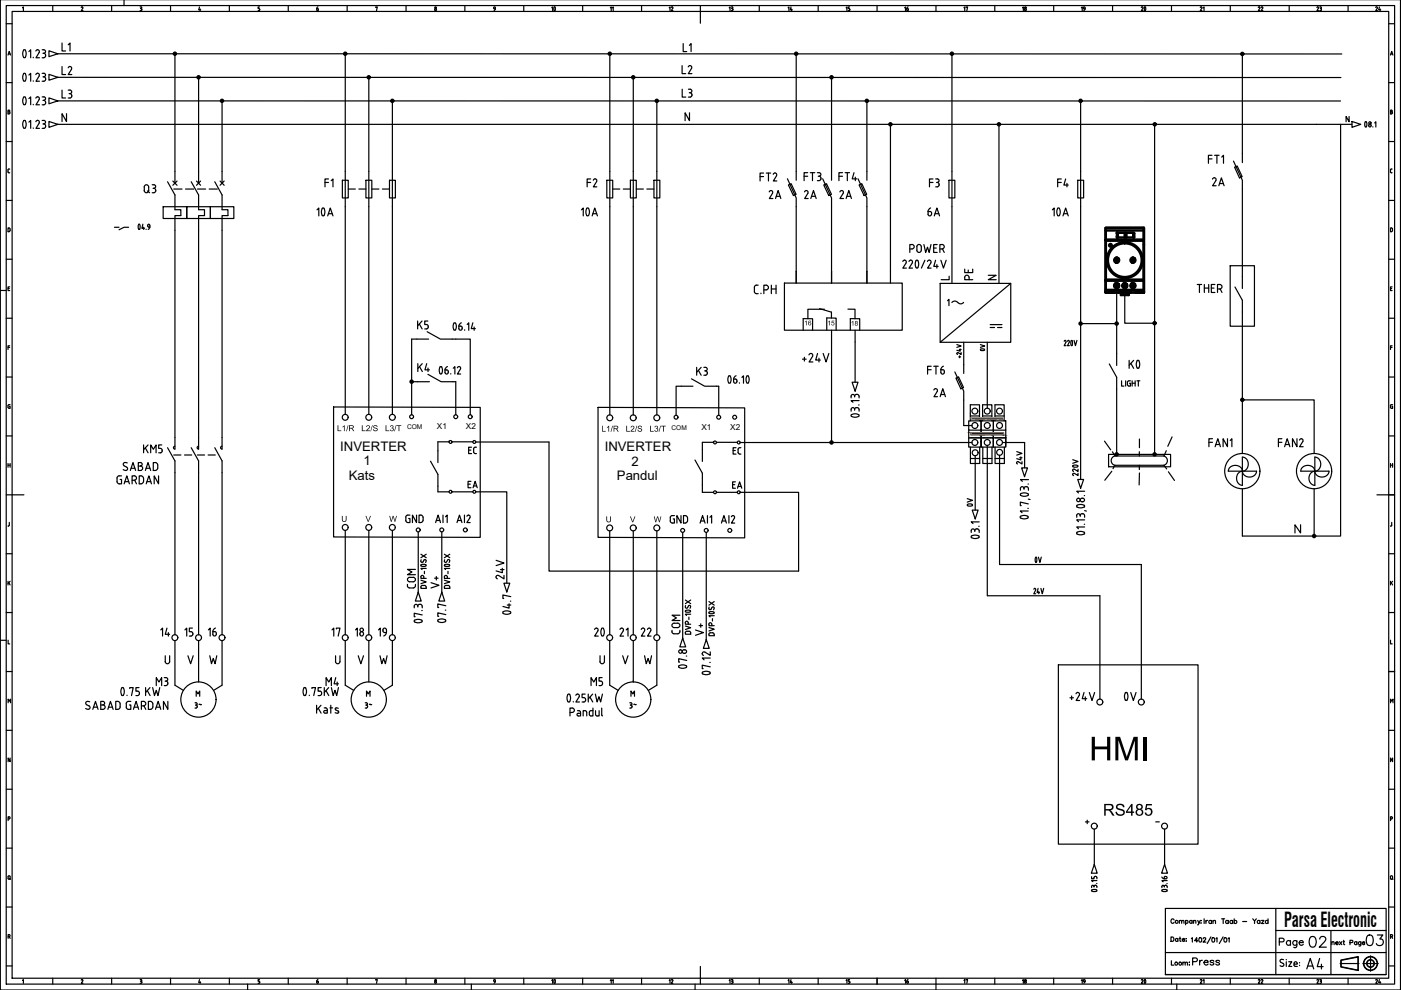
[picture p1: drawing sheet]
<svg xmlns="http://www.w3.org/2000/svg" width="297mm" height="210mm" viewBox="0 0 297 210" stroke-linecap="round" stroke-linejoin="round" font-family="sans-serif">
<!-- layer: 035 -->
<g fill="none" stroke="#000" stroke-width=".25">
<path d="M26.3 -.1v1.3M296.9 -.1v210h-296.8v-210M1.3 5h1.3M1.3 17.5h1.3M1.7 11.7l.3-.8 .2 .8M1.8 11.4h.3M2.6 2.4h291.8v205h-291.8zM4.8 1.6l.2-.1v.8M11.2 1.2v1.2M17.2 1.6l.2-.1 .2 .1-.4 .7h.4M23.7 1.2v1.2M29.7 1.5h.2"/>
<path d="M29.8 1.8h.1M29.9 1.5l.2 .1-.2 .2M29.9 1.8l.2 .3-.4 .2M36.2 1.2v1.2M42.3 1.5l-.2 .6h.5M42.4 1.9v.4M48.6 1.2v1.2M54.7 2.3h.2M54.9 1.8l.2 .2-.2 .3M55 1.5h-.3v.3h.2M61.1 1.2v1.2M73.6 1.2v1.2"/>
<path d="M79.6 1.6l.4-.1-.2 .8M86.1 1.2v1.2M98.6 1.2v1.2M111 1.2v1.2M123.5 1.2v1.2M136 1.2v1.2M148.5 1.2v1.2M161 1.2v1.2M173.5 1.2v1.2M186 1.2v1.2M198.4 1.2v1.2M210.9 1.2v1.2"/>
<path d="M223.4 1.2v1.2M235.9 1.2v1.2M248.4 1.2v1.2M260.8 1.2v1.2M273.3 1.2v1.2M285.8 1.2v1.2M294.4 5h1.3M294.4 17.5h1.3M294.8 11.7l.3-.8 .2 .8M294.9 11.4h.4M1.3 30h1.3M1.7 36.4l.2 .2"/>
<path d="M1.9 35.8l-.2 .2v.4M1.9 36.6h.2M1.9 35.8h.2M294.4 30h1.3M294.8 36.4l.2 .2M295 35.8l-.2 .2v.4M295 36.6h.2M295 35.8h.2M295 23.7l.2 .2-.2 .2h-.2v-.7h.3v.3h-.3M1.3 42.5h1.3M1.3 55h1.3M1.9 48.3l.2 .3v.4l-.2 .1"/>
<path d="M1.9 48.3h-.2v.8h.2M294.4 42.5h1.3M294.4 55h1.3M295 48.3l.2 .3v.4l-.2 .1M295 48.3h-.2v.8h.2M.1 61.6h1.2M1.3 67.5h1.3M1.3 79.9h1.3M1.7 61.2h.3M1.7 73.7h.4M2.1 60.8h-.4v.8h.4M2.1 73.3h-.4v.8"/>
<path d="M294.4 67.5h1.3M294.4 79.9h1.3M294.8 61.2h.3M294.8 73.7h.4M295.2 60.8h-.4v.8h.4M295.2 73.3h-.4v.8M1.3 92.4h1.3M294.4 92.4h1.3M294.8 98.3v.8M294.8 98.6h.5M295 85.8h-.1l-.1 .5 .2 .3M295 85.8h.3"/>
<path d="M295.1 86.1h.2v.5h-.3M295.3 98.3v.8M1.3 104.9h1.3M1.3 117.4h1.3M1.7 111.5h.1M2 110.8v.6l-.2 .1M294.4 104.9h1.3M294.4 117.4h1.3M294.8 111.5h.1M295.1 110.8v.6l-.2 .1M.1 135.8h1.2M1.3 129.9h1.3"/>
<path d="M1.7 135.7v.8h.4M294.4 129.9h1.3M294.8 135.7v.8h.4M294.8 123.2v.8M295 123.5l.3 .5M295.3 123.2l-.5 .5M1.3 142.4h1.3M1.3 154.8h1.3M294.4 142.4h1.3M294.4 154.8h1.3M1.3 167.3h1.3M1.3 179.8h1.3"/>
<path d="M1.7 173.6h.4v-.4h-.4v.8M294.4 167.3h1.3M294.4 179.8h1.3M294.8 173.6h.4v-.4h-.4v.8M295.3 160.7v.8l-.5-.8v.8M1.3 192.3h1.3M294.4 192.3h1.3M1.3 204.8h1.3M4.8 207.9l.2-.2v.8M11.2 207.4v1.3M17.2 207.8l.2-.1 .2 .2-.4 .6h.4M23.7 207.4v1.3"/>
<path d="M29.7 207.7h.2M29.8 208h.1M29.9 207.7l.2 .2-.2 .1M29.9 208l.2 .3-.4 .2M36.2 207.4v1.3M42.3 207.7l-.2 .6h.5M42.4 208.1v.4M48.6 207.4v1.3M52.5 208.7v1.2M54.7 208.5h.2M54.9 208l.2 .2-.2 .3M55 207.7h-.3v.3h.2"/>
<path d="M61.1 207.4v1.3M73.6 207.4v1.3M79.6 207.8l.4-.1-.2 .8M86.1 207.4v1.3M98.6 207.4v1.3M99.9 208.7v1.2M111 207.4v1.3M123.5 207.4v1.3M136 207.4v1.3M147.4 208.7v1.2M148.5 207.4v1.3M161 207.4v1.3"/>
<path d="M173.5 207.4v1.3M186 207.4v1.3M198.4 207.4v2.5M210.9 207.4v1.3M223.4 207.4v1.3M235.9 207.4v1.3M248.4 207.4v1.3M249.5 208.7v1.2M260.8 207.4v1.3M273.3 207.4v1.3M285.8 207.4v1.3M294.4 204.8h1.3"/>
<circle cx="92.3" cy="2" r=".2"/>
<circle cx="92.3" cy="1.6" r=".18"/>
<circle cx="92.3" cy="208.3" r=".21"/>
<circle cx="92.3" cy="207.9" r=".18"/>
</g>
<!-- layer: 07 -->
<path d="M1.3 1.2h294.4v207.5h-294.4zM148.5 2.4v2.5M2.6 104.9h2.5M291.9 104.9h2.5M148.5 204.9v2.5" fill="none" stroke="#000" stroke-width=".25"/>
<g fill="none" stroke="#000" stroke-width=".25">
<path d="M12.3 16.4h272M12.3 11.4h60.9M37.1 11.4v24.9M42.1 16.4v19.9M73.2 11.4h211.3M73.2 11.4v24.9M78.2 16.4v19.9M129.3 11.4v24.9M134.3 16.4v19.9M168.8 11.4v24.9M176.3 16.4v19.9M201.8 11.4v24.9"/>
<path d="M263.4 11.4v21.2M12.3 21.4h271.9M12.3 26.4h274.3M47.1 21.4v14.9M83.2 21.4v14.9M139.3 21.4v14.9M183.8 21.4v14.9M188.8 26.4v31.1M211.8 26.4v33.7M229.1 21.4v14.9M244.8 26.7v69.6M284.2 26.4v87.3h-5.6"/>
<path d="M37.1 48.8v43.9M42.1 48.8v43.9M47.1 48.8v43.9M73.2 43.8v44.1M78.2 43.8v44.1M83.2 43.8v44.1M129.3 43.8v44.2M134.3 43.8v44.2M139.3 43.8v44.2M168.8 43.8v13.7M176.3 43.8v13.7M183.8 43.8v13.7"/>
<path d="M201.8 43.8v16.3M229.1 43.8v57.9M263.4 40.1v18.6M87.3 71.9v9M95.9 71.9h3.8v16M181.3 72.5v8.5M204.3 72.6v4.7M209.3 72.6v13.9M229.1 68.6h7.7M236.8 61.1v13.9M238.5 61.1v7.4h6.3M263.4 66.2v18.6"/>
<path d="M88.5 80.9h-1.2v7M95.2 93.7h.1M95.2 93.7h-2.4v1.9M95.8 93.7h4.5M96 80.9h.6v7M100.9 93.7h15.5v27.4h52.9v-16.7h-12.3M144.4 81.9h-1.1v6.1M151.3 93.8h.1M151.3 93.8h-2.4v1.5M151.9 93.8h4.4M152.4 81.9v6.1M157 93.8h49.1"/>
<path d="M204.3 84.8v5.4h1.8M206.8 96.6v11.6M209.3 94.4v31.9M211.9 96.5v23.2h30.1v28.5M212.5 93.8h4.7v5.4M234.2 93.5l1.3 1.9M235 96.3h13.2v2.7h-13.2zM235.7 99.9l-1.5 1.9M235.8 97.1l.5-.4h10.5a1.03 1.03 0 0 1 .7 1 1.03 1.03 0 0 1-.7 1h-10.5a1.03 1.03 0 0 1-.5-1.6zM236.8 82.5v13.8M241.6 93.1v1.8M248.5 92.6l-.9 2"/>
<path d="M263.4 96.2v-11.4h15.2v11.4M37.1 100.2v34.4M42.1 100.2v34.4M47.1 100.2v34.4M73.2 112.5v22.1M78.2 112.5v22.1M83.2 112.5v22.1M88.7 112.8v12.8M92.8 103.1v1.2h2.4M93.7 112.8v12.8M95.8 104.3h4.5M100.9 104.3h6.5v19.3"/>
<path d="M129.3 112.6v22M134.3 112.6v22M139.3 112.6v22M144.7 112.9v22.4M148.9 102.8v1.6h2.4M149.7 112.9v22.7M151.9 104.4h4.4M241.6 100.3l-.1 2.5M247.7 100l1.3 1.9M263.4 103.6v10.1h15.2v-10.1M275.7 111.3v1.7l-1.1-1.7v1.7M37.1 135.8v9.5l1.8 1.1"/>
<path d="M42.1 135.8v8.8M47.1 135.8v9.5l-1.8 1.1M73.2 135.8v9.5l1.8 1.1M78.2 135.8v8.8M83.2 135.8v9.5l-1.8 1.1M129.3 135.8v9.5l1.8 1.1M134.3 135.8v8.8M139.3 135.8v9.5l-1.8 1.1M209.4 126.3h23.8v21.9M134.3 144.6h.1M232 175.8v7.5M246.9 175.8v7.5"/>
</g>
<!-- layer: 0 -->
<g fill="none" stroke="#000" stroke-width=".25">
<path d="M260.8 56.3h5.2v12.9h-5.2zM176.3 72.5v21.3M70.7 86.3l31.1 .1v27.5l-31.1-.1zM126.8 86.4l31.1 .1v27.5l-31.1-.1zM205.4 89.2h2.6v2h-2.6zM205.4 92.8h2.6v2h-2.6zM205.4 91.2v1.6M205.7 92.8h2.3v1.8M205.7 89.2v-3.4h2v3.4M205.7 88.2h2M205.7 94.8v3.5h2v-3.5M205.7 97.2h2"/>
<path d="M208 92.8h.1M208 89.2h2.6v2h-2.6zM208 92.8h2.6v2h-2.6zM208 91.2v1.6M208.3 92.8h2.3v1.8M208.3 89.2v-3.4h2v3.4M208.3 88.2h2M208.4 94.8v3.5h1.9v-3.5M208.4 97.2h1.9M210.6 92.8h.1M210.6 89.2h2.6v2h-2.6zM210.6 92.8h2.6v2h-2.6z"/>
<path d="M210.6 91.2v1.6M211 92.8h2.2v1.8M211 89.2v-3.4h1.9v3.4M211 88.2h1.9M211 94.8v3.5h1.9v-3.5M211 97.2h1.9M213.2 92.8h.1M213.2 91.2v1.6M235.8 95.8l.6 .9M236.4 98.7l-.4 .7M241.6 95.8v.9M241.6 98.7v.9"/>
<path d="M246.8 98.7l.6 .7M247.3 95.6l-.5 1.1M260.6 99.2l-.2 .7h6a1.56 1.56 0 0 1-1.7 1.2 1.56 1.56 0 0 1-1.4-1.6 1.67 1.67 0 0 0-2.7-.3zM263.4 96.9a1.56 1.56 0 0 1 1.2 1.8 1.56 1.56 0 0 1-1.6 1.3 1.57 1.57 0 0 0-.8 1.6 1.57 1.57 0 0 0 1.2 1.3zM276.2 99.1l-.3 .4-.1 .4h6a1.57 1.57 0 0 1-1.8 1.2 1.57 1.57 0 0 1-1.3-1.6 1.64 1.64 0 0 0-2.5-.4zM278.8 96.9a1.56 1.56 0 0 1 1.2 1.8 1.56 1.56 0 0 1-1.7 1.3 1.56 1.56 0 0 0-.8 1.6 1.56 1.56 0 0 0 1.3 1.3zM224.4 141h29.6v38h-29.6zM247.1 192.6h46.8v14h-46.8zM248.3 198.7a.51 .51 0 0 1 .6 .2 .51 .51 0 0 1-.2 .7h-.4zM248.9 195.1a.34 .34 0 0 0-.4-.3 .34 .34 0 0 0-.2 .4v.2a.34 .34 0 0 0 .2 .4 .34 .34 0 0 0 .4-.2M249.7 199.1a.3 .3 0 0 0-.4 0 .3 .3 0 0 0 0 .4 .3 .3 0 0 0 .4 0M249.7 199v.6"/>
<path d="M250 195.3l.5-.1v.6M250 195.1v.7M250 199h.3M250.2 198.7v.7l.2 .2M250.5 195.3l.5-.1v.6M250.7 199.3l.5-.1a.29 .29 0 0 0-.4-.1 .29 .29 0 0 0 0 .4 .29 .29 0 0 0 .4 0M251.4 195.3a.3 .3 0 0 1 .4-.1 .3 .3 0 0 1 0 .5 .3 .3 0 0 1-.4-.1M251.4 195.1v1M251.5 199.5h.1M251.5 199h.1M252.6 199l.2-.2v.9M252.7 195.3a.3 .3 0 0 0-.4-.1 .3 .3 0 0 0 0 .5 .3 .3 0 0 0 .4-.1"/>
<path d="M252.7 195.1v.7M253.1 195.3l.4-.1v.6M253.1 195.1v.7M253.9 195.1l.3 .7 .3-.7M254 199.4h-.7l.4-.6v.9M254.2 195.8l-.3 .3M254.3 198.9a.43 .43 0 0 1 .5 .4 .43 .43 0 0 1-.5 .4l-.1-.4zM254.6 195.1h.1M254.6 195.7h.1M255.1 199l.2-.2 .3 .2-.5 .7h.6M255.3 194.8v1M255.7 195.1v.7"/>
<path d="M256 195.1l-.2 .1-.1 .2M256.7 198.6l-.7 1.5M256.9 195.3a.32 .32 0 0 0-.5-.1 .32 .32 0 0 0 0 .5 .32 .32 0 0 0 .5 0M256.9 195.1v.7M257.1 198.9a.43 .43 0 0 1 .4 .4 .43 .43 0 0 1-.4 .4l-.2-.4zM257.2 195.3l.5-.1v.6M257.2 195.1v.7M257.8 199l.2-.2v.9M259 194.8h.7M259.3 198.6l-.8 1.5M259.3 194.8v1M259.6 198.9a.43 .43 0 0 1 .5 .4 .43 .43 0 0 1-.5 .4l-.1-.4z"/>
<path d="M260.4 199l.2-.2v.9M260.4 195.3a.32 .32 0 0 0-.4-.1 .32 .32 0 0 0 0 .5 .32 .32 0 0 0 .4 0M260.4 195.1v.7M261.3 195.3a.32 .32 0 0 0-.4-.1 .32 .32 0 0 0 0 .5 .32 .32 0 0 0 .4 0M261.3 195.1v.7M261.7 195.3a.32 .32 0 0 1 .4-.1 .32 .32 0 0 1 0 .5 .32 .32 0 0 1-.4 0M261.7 194.8v1M263.5 195.4h.8M265.6 194.8l.4 .5 .4-.5M266 195.3v.5M267.1 195.3a.32 .32 0 0 0-.4-.1 .32 .32 0 0 0 0 .5 .32 .32 0 0 0 .4 0M267.1 195.1v.7"/>
<path d="M267.5 195.1h.5l-.5 .7h.5M268.8 195.3a.32 .32 0 0 0-.4-.1 .32 .32 0 0 0 0 .5 .32 .32 0 0 0 .4 0M268.8 194.8v1M270.5 192.6v14M270.5 197.3h23.4M271.2 199.7l.9-.1 .2-.2-.1-.3-1-.2v1.5M273.6 199.6a.48 .48 0 0 0-.7 0 .48 .48 0 0 0 0 .7 .48 .48 0 0 0 .7-.1M273.6 199.4v1M275 199.4l-.1 1.4-.2 .1-.4-.1M275 199.6a.48 .48 0 0 0-.8 0 .48 .48 0 0 0 0 .7 .48 .48 0 0 0 .8-.1M284.8 199.7h.3M284.9 199.4v.7l.2 .2"/>
<path d="M286.2 199.8h.6v-.4h-.6v.9M247.1 202h46.8M247.1 206.6h46.8M248.4 203.7v.9h.5M250.8 204.2l.2-.2h.2l.1 .6M250.8 204v.6M251.3 204.2l.2-.2h.2l.1 .6M252.2 204h.1M252.2 204.5h.1M252.9 203.9l.8-.1 .2-.4-.4-.3h-.6v1.5M254.3 203.6v1M254.9 203.6a.47 .47 0 0 0-.6 .4"/>
<path d="M255.3 204h.8a.48 .48 0 0 0-.5-.4 .48 .48 0 0 0-.4 .5 .48 .48 0 0 0 .4 .5l.5-.2M257.4 203.8l-.3-.2-.5 .1v.1l.7 .4v.3a.49 .49 0 0 1-.7-.1M258.6 203.8l-.3-.2-.5 .2 .7 .4 .1 .2a.45 .45 0 0 1-.8 0M271.4 204.7l.5 .2M271.6 204l.6 .5-.1 .3-.2 .1M272.1 203.5l-.4-.1-.2 .1-.1 .3 .2 .2M272.7 203.4v.1M272.7 203.9v1M273.2 203.9h.7l-.7 1h.7M274.4 204.4h.6v-.2a.33 .33 0 0 0-.3-.3 .33 .33 0 0 0-.3 .4v.3l.2 .3M284.1 204.3h4M284.3 203.6l3.7-.8v3l-3.7-.8z"/>
<path d="M284.4 203.6l3.5-.7v2.8l-3.5-.7zM289 204.3h3.2M290.6 202.7v3.2"/>
<circle cx="249.5" cy="195.4" r=".31"/>
<circle cx="249.4" cy="204.3" r=".31"/>
<circle cx="250.2" cy="204.3" r=".31"/>
<circle cx="290.6" cy="204.3" r="1.49"/>
<circle cx="290.6" cy="204.3" r="1.41"/>
<circle cx="290.6" cy="204.3" r=".81"/>
<circle cx="290.6" cy="204.3" r=".75"/>
</g>
<g fill="#000">
<path d="M71.6 90.2h.1v1.1h.7v.1h-.8zM72.6 90.5l.5-.3v1.2h-.2v-1l-.3 .2zM73.8 90.2h.1l-.4 1.3h-.1zM76.7 90.2h.2v1.1h.6v.1h-.8zM77.7 90.3l.2-.1 .5 .1-.1 .5-.5 .5h.6v.1h-.8l.7-.8-.1-.3h-.3l-.1 .2h-.2zM78.9 90.2h.1l-.5 1.3zM79.2 90.3l.3-.2 .5 .2v.2l-.3-.2-.4 .1 .1 .2 .6 .3v.4l-.6 .1-.2-.1-.1-.3 .4 .3 .4-.2-.1-.2-.6-.3zM81.8 90.2h.1v1.1h.6v.1h-.7zM82.8 90.3l.3-.1 .3 .2-.1 .3 .2 .5-.2 .2h-.4l-.2-.2 .1-.1 .3 .2 .2-.1v-.3l-.3-.1 .3-.2v-.2l-.3-.1-.1 .2h-.2zM83.9 90.2h.2l-.4 1.3h-.1zM84.1 90.2h1v.1h-.4v1.1h-.2v-1.1h-.4zM127.7 90.3h.1v1.1h.6v.1h-.7z"/>
<path d="M128.7 90.6l.4-.3v1.2h-.1v-1l-.3 .2zM129.8 90.3h.1l-.3 1.3h-.1zM132.8 90.3h.2v1.1h.6v.1h-.8zM133.8 90.4l.2-.1 .5 .1v.4l-.6 .6h.6v.1h-.8l.7-.8-.2-.3h-.3v.2h-.2zM135 90.3h.1l-.4 1.3h-.1zM135.2 90.4l.3-.2 .5 .2 .1 .2-.4-.2-.3 .1v.1l.7 .4v.4l-.5 .1-.4-.1v-.3h.1l.3 .3 .4-.2-.1-.2-.6-.2zM137.8 90.3h.2v1.1h.6v.1h-.8zM138.8 90.4l.4-.1 .3 .2-.2 .3 .2 .1 .1 .4-.2 .2h-.4l-.2-.2 .1-.1 .1 .2h.2l.2-.2-.1-.3h-.2l.2-.2v-.2l-.2-.1-.2 .2h-.1zM140 90.3h.1l-.3 1.3h-.2zM140.2 90.3h.9v.1h-.4v1.1h-.1v-1.1h-.4zM72.5 109.4h.2v.8l.2 .3 .4-.1v-1h.2v1l-.3 .2-.4 .1-.3-.2zM77.5 109.4h.2l.4 1.1 .4-1.1h.1l-.4 1.2h-.2z"/>
<path d="M82.5 109.4h.2l.3 1.1 .3-1.1h.1l.3 1.1 .3-1.1h.1l-.3 1.2h-.1l-.4-1.1-.3 1.1h-.1zM128.6 109.5h.1v.9l.3 .2 .3-.1 .1-1h.1v.8l-.1 .4-.5 .1-.3-.2zM133.6 109.5h.1l.4 1.1 .4-1.1h.2l-.5 1.2h-.1zM138.6 109.5h.2l.2 1.1 .3-1.1h.2l.3 1.1 .3-1.1h.1l-.3 1.2h-.2l-.3-1.1-.3 1.1h-.2zM231.5 156.2h.6v2.1h2.6v-2.1h.7v5h-.7v-2.3h-2.6v2.3h-.6zM236.7 170.7l.5-.3h.5l.6 .4 .1 .3-.3 .1-.1-.3-.3-.2-.6 .1-.2 .2 .1 .3 1.3 .5 .2 .5-.3 .5-1 .2-.6-.5-.1-.4h.3l.2 .4 .5 .2 .5-.1 .2-.3-.2-.3-1.2-.5-.2-.3zM236.5 156.2h1l1.4 4.3 1.5-4.3h.8v5h-.6v-4.2l-1.5 4.2h-.5l-1.5-4.2v4.2h-.6zM242.4 156.2h.7v5h-.7zM243 170.5h1.2v.3h-1l-.1 .6 .6-.1 .6 .4v.8l-.5 .4h-.7l-.4-.4v-.2h.3l.2 .3 .4 .1 .4-.4v-.5l-.3-.2-1 .2z"/>
<path d="M74 90.2l1 .1v.4l-.3 .1 .4 .6h-.2l-.4-.5h-.3v.5h-.2zM74.2 90.3v.4l.6-.1-.1-.3z"/>
<path d="M130.1 90.3l.9 .1 .1 .3-.4 .2 .5 .6h-.2l-.5-.5h-.3v.5h-.1zM130.2 90.4v.4l.7-.1-.1-.3z"/>
<path d="M234.1 170.4h1.4l.5 .3 .1 .7-.3 .3-.4 .1 .9 1.1h-.4l-.9-1.1h-.6v1.1h-.3zM234.4 170.7v.8h1l.3-.2-.2-.5z"/>
<path d="M239.9 170.4h.2v1.7h.4v.3h-.4v.5h-.3v-.5h-1.1v-.3zM239.8 170.9l-.8 1.2h.8z"/>
<path d="M241 170.6l.7-.2 .5 .3 .1 .5-.4 .4 .4 .3 .1 .4-.4 .6-.6 .1-.6-.5v-.5l.4-.4-.3-.4zM241.2 171.1a.4 .4 0 0 0 .8 0 .4 .4 0 0 0-.8 0zM241.1 172.2a.51 .51 0 0 0 1 0 .51 .51 0 0 0-1 0z"/>
</g>
<!-- layer: SYMS -->
<g fill="none" stroke="#000" stroke-width=".25">
<path d="M10.4 10.8l1.9 .6-1.9 .6zM10.4 15.8l1.9 .6-1.9 .6zM10.4 20.8l1.9 .6-1.9 .6zM10.4 25.8l1.9 .6-1.9 .6zM35.5 38.5l1.6 2.8v3.2h1.2v1.2h-1.2v3.1M36.6 38.4l.9 .9M37.1 36.3v2.5M37.5 38.4l-.9 .9M40.5 38.5l1.6 2.8v3.2h1.3v1.2h-1.3v3.1M41.7 38.4l.8 .9M42.1 36.3v2.5M42.5 38.4l-.8 .9"/>
<path d="M45.5 38.5l1.6 2.8v3.2h1.2v1.2h-1.2v3.1M46.7 38.4l.8 .9M47.1 36.3v2.5M47.5 38.4l-.8 .9M72.6 38.2h1.2v3.8h-1.2zM73.2 36.3v7.5M77.6 38.2h1.2v3.8h-1.2zM78.2 36.3v7.5M82.6 38.2h1.2v3.8h-1.2zM83.2 36.3v7.5M128.7 38.2h1.2v3.8h-1.2zM129.3 36.3v7.5"/>
<path d="M133.7 38.2h1.2v3.8h-1.2zM134.3 36.3v7.5M138.6 38.2h1.3v3.8h-1.3zM139.3 36.3v7.5M166.9 37.9l1.9 4.1v1.8M167.2 39.2l.5-.3 1.1 2.3-.6 .3zM174.4 37.9l1.9 4.1v1.8M174.7 39.2l.5-.3 1.1 2.3-.6 .3zM181.9 37.9l1.9 4.1v1.8M182.1 39.2l.6-.3 1.1 2.3-.6 .3zM201.2 38.2h1.2v3.8h-1.2zM201.8 36.3v7.5"/>
<path d="M228.5 38.2h1.3v3.8h-1.3zM229.1 36.3v7.5M261.5 34.2l1.9 4v1.9M261.8 35.4l.5-.2 1.1 2.3-.6 .2zM263.4 32.6v1.9M286.6 25.8l1.9 .6-1.9 .6zM34.6 43.8h5v2.5h-5zM39.6 43.8h5v2.5h-5zM44.6 43.8h5v2.5h-5zM168.8 57.5v2.5M176.3 57.5v2.5M183.8 57.5v2.5"/>
<path d="M188.8 57.5v2.5M263.4 58.7v2.5M90.6 70.3l2.8 1.6h2.5M90.7 79.4l2.8 1.5h2.5M166.3 60h25v10h-25zM170.3 70v-2.4h2v2.4M173.8 65.4l2.5 .8v1.2M174.8 65.6h-3.5v2M175.3 70v-2.6l2 .1v2.5M176.3 70v2.5M179.8 65.5l1.5 .1v2M180.3 70v-2.4h2v2.4"/>
<path d="M181.3 70v2.5M199.3 60.1h15v12.5h-15zM200.9 63.8l.3-.3v1.3M202.4 78.9l1.9 4v1.9M204.3 64.1l-.6 .3-1.3-.6-.6 .3M204.3 77.3v1.9M209.9 68.8h2.5M209.9 69.4h1M211.5 69.4h.9M214.3 60.1l-15 12.5M235.2 77.2l1.6 2.8v2.5M261.8 60.8l1.6 2.9v2.5"/>
<path d="M37.1 97.7v2.5M40.5 94.9l1.6 2.8v2.5M42.1 92.7v2.5l-.3-.3 .3-.3M45.5 94.9l1.6 2.8v2.5M47.1 92.7v2.5l-.3-.3 .3-.3M91.3 97.8l1.5 2.8v2.5M92.8 95.6v2.5M144.4 81.9h2.5M147.3 97.5l1.6 2.8v2.5M148.9 95.3v2.5M180.7 81h1.2l-.6 1.9zM202.7 80.2l.5-.3 1.1 2.3-.6 .2z"/>
<path d="M216.6 99.2h1.3l-.7 1.9zM228.5 101.7h1.3l-.7 1.8zM106.8 123.6h1.3l-.7 1.9zM232 183.3l.6 1.8h-1.2zM246.9 183.3l.6 1.8h-1.2z"/>
<circle cx="37.1" cy="11.4" r=".35"/>
<circle cx="37.1" cy="11.4" r=".12"/>
<circle cx="37.1" cy="11.4" r=".22"/>
<circle cx="42.1" cy="16.4" r=".35"/>
<circle cx="42.1" cy="16.4" r=".12"/>
<circle cx="42.1" cy="16.4" r=".22"/>
<circle cx="73.2" cy="11.4" r=".35"/>
<circle cx="73.2" cy="11.4" r=".12"/>
<circle cx="73.2" cy="11.4" r=".22"/>
<circle cx="78.2" cy="16.4" r=".35"/>
<circle cx="78.2" cy="16.4" r=".12"/>
<circle cx="78.2" cy="16.4" r=".22"/>
<circle cx="129.3" cy="11.4" r=".35"/>
<circle cx="129.3" cy="11.4" r=".12"/>
<circle cx="129.3" cy="11.4" r=".22"/>
<circle cx="134.3" cy="16.4" r=".35"/>
<circle cx="134.3" cy="16.4" r=".12"/>
<circle cx="134.3" cy="16.4" r=".22"/>
<circle cx="168.8" cy="11.4" r=".35"/>
<circle cx="168.8" cy="11.4" r=".12"/>
<circle cx="168.8" cy="11.4" r=".22"/>
<circle cx="176.3" cy="16.4" r=".35"/>
<circle cx="176.3" cy="16.4" r=".12"/>
<circle cx="176.3" cy="16.4" r=".22"/>
<circle cx="201.8" cy="11.4" r=".35"/>
<circle cx="201.8" cy="11.4" r=".12"/>
<circle cx="201.8" cy="11.4" r=".22"/>
<circle cx="263.4" cy="11.4" r=".35"/>
<circle cx="263.4" cy="11.4" r=".12"/>
<circle cx="263.4" cy="11.4" r=".22"/>
<circle cx="47.1" cy="21.4" r=".35"/>
<circle cx="47.1" cy="21.4" r=".12"/>
<circle cx="47.1" cy="21.4" r=".22"/>
<circle cx="83.2" cy="21.4" r=".35"/>
<circle cx="83.2" cy="21.4" r=".12"/>
<circle cx="83.2" cy="21.4" r=".22"/>
<circle cx="139.3" cy="21.4" r=".35"/>
<circle cx="139.3" cy="21.4" r=".12"/>
<circle cx="139.3" cy="21.4" r=".22"/>
<circle cx="183.8" cy="21.4" r=".35"/>
<circle cx="183.8" cy="21.4" r=".12"/>
<circle cx="183.8" cy="21.4" r=".22"/>
<circle cx="188.8" cy="26.4" r=".35"/>
<circle cx="188.8" cy="26.4" r=".12"/>
<circle cx="188.8" cy="26.4" r=".22"/>
<circle cx="211.8" cy="26.4" r=".35"/>
<circle cx="211.8" cy="26.4" r=".12"/>
<circle cx="211.8" cy="26.4" r=".22"/>
<circle cx="229.1" cy="21.4" r=".35"/>
<circle cx="229.1" cy="21.4" r=".12"/>
<circle cx="229.1" cy="21.4" r=".22"/>
<circle cx="244.8" cy="26.4" r=".35"/>
<circle cx="244.8" cy="26.4" r=".12"/>
<circle cx="244.8" cy="26.4" r=".22"/>
<circle cx="229.1" cy="68.6" r=".35"/>
<circle cx="229.1" cy="68.6" r=".12"/>
<circle cx="229.1" cy="68.6" r=".22"/>
<circle cx="236.7" cy="68.6" r=".35"/>
<circle cx="236.7" cy="68.6" r=".12"/>
<circle cx="236.7" cy="68.6" r=".22"/>
<circle cx="244.8" cy="68.5" r=".35"/>
<circle cx="244.8" cy="68.5" r=".12"/>
<circle cx="244.8" cy="68.5" r=".22"/>
<circle cx="73.2" cy="88.5" r=".62"/>
<circle cx="78.2" cy="88.5" r=".62"/>
<circle cx="83.2" cy="88.5" r=".62"/>
<circle cx="87.3" cy="88.4" r=".41"/>
<circle cx="95.5" cy="93.7" r=".31"/>
<circle cx="96.6" cy="88.4" r=".41"/>
<circle cx="99.7" cy="88.4" r=".41"/>
<circle cx="129.3" cy="88.6" r=".62"/>
<circle cx="134.3" cy="88.6" r=".62"/>
<circle cx="139.3" cy="88.6" r=".62"/>
<circle cx="143.3" cy="88.5" r=".41"/>
<circle cx="151.6" cy="93.8" r=".31"/>
<circle cx="152.4" cy="88.5" r=".41"/>
<circle cx="155.8" cy="88.5" r=".41"/>
<circle cx="176.3" cy="93.8" r=".35"/>
<circle cx="176.3" cy="93.8" r=".12"/>
<circle cx="176.3" cy="93.8" r=".22"/>
<circle cx="206.7" cy="90.2" r=".62"/>
<circle cx="206.7" cy="93.8" r=".62"/>
<circle cx="206.7" cy="87.2" r=".62"/>
<circle cx="206.8" cy="96" r=".62"/>
<circle cx="209.3" cy="87.2" r=".62"/>
<circle cx="209.3" cy="93.8" r=".62"/>
<circle cx="209.3" cy="90.2" r=".62"/>
<circle cx="211.9" cy="87.2" r=".62"/>
<circle cx="211.9" cy="90.2" r=".62"/>
<circle cx="211.9" cy="93.8" r=".62"/>
<circle cx="211.9" cy="95.9" r=".62"/>
<circle cx="236.7" cy="96.3" r=".35"/>
<circle cx="236.7" cy="96.3" r=".12"/>
<circle cx="236.7" cy="96.3" r=".22"/>
<circle cx="244.8" cy="96.3" r=".35"/>
<circle cx="244.8" cy="96.3" r=".12"/>
<circle cx="244.8" cy="96.3" r=".22"/>
<circle cx="263.4" cy="99.9" r="3.7"/>
<circle cx="263.4" cy="84.8" r=".35"/>
<circle cx="263.4" cy="84.8" r=".12"/>
<circle cx="263.4" cy="84.8" r=".22"/>
<circle cx="278.6" cy="99.9" r="3.7"/>
<circle cx="73.2" cy="111.8" r=".62"/>
<circle cx="78.2" cy="111.8" r=".62"/>
<circle cx="83.2" cy="111.8" r=".62"/>
<circle cx="93.7" cy="112.4" r=".41"/>
<circle cx="95.5" cy="104.3" r=".31"/>
<circle cx="98.7" cy="112.4" r=".41"/>
<circle cx="129.3" cy="111.9" r=".62"/>
<circle cx="134.3" cy="111.9" r=".62"/>
<circle cx="139.3" cy="111.9" r=".62"/>
<circle cx="149.7" cy="112.5" r=".41"/>
<circle cx="151.6" cy="104.4" r=".31"/>
<circle cx="154.7" cy="112.5" r=".41"/>
<circle cx="278.6" cy="113.6" r=".35"/>
<circle cx="278.6" cy="113.6" r=".12"/>
<circle cx="278.6" cy="113.6" r=".22"/>
<circle cx="42.1" cy="148.3" r="3.7"/>
<circle cx="78.2" cy="148.3" r="3.7"/>
<circle cx="134.3" cy="148.3" r="3.7"/>
<circle cx="232" cy="175.2" r=".62"/>
</g>
<!-- layer: WIRENO -->
<g fill="none" stroke="#000" stroke-width=".25">
<path d="M146.2 23.9v1.7l-.9-1.7v1.7M225.6 72.4l.2-.2 .2 .2-.4 .9h.4M226.3 72.4l.2-.2 .2 .2-.4 .9h.4M227.3 72.2v1M227.3 72.2a.71 .71 0 0 0 0 1.1v-.1M227.7 72.2l.3 1.1 .3-1.1M92.4 110.8l.5-1.6 .5 1.6M92.5 110.4h.7M93.9 109.2v1.6M94.5 109.6l.3-.4v1.6M96.9 110.8l.5-1.6 .5 1.6M97.1 110.4h.7"/>
<path d="M98.5 109.2v1.6M99 109.5l.2-.3a.35 .35 0 0 1 .4 .1 .35 .35 0 0 1 0 .4l-.6 1.1h.7M148.4 110.9l.6-1.6 .5 1.6M148.6 110.5h.7M150 109.3v1.6M150.5 109.7l.4-.4v1.6M153 110.9l.5-1.6 .5 1.6M153.1 110.5h.8M154.5 109.3v1.6M155.1 109.6l.2-.2a.35 .35 0 0 1 .4 0 .35 .35 0 0 1 0 .5M155.7 109.8l-.6 1.1h.7M219.2 124.9l.2-.2 .2 .3-.4 .9h.4"/>
<path d="M220.1 124.7l-.2 .9h.5M220.2 125.4v.5M220.7 124.7l.3 1.2 .3-1.2"/>
</g>
<!-- layer: DESC -->
<g fill="none" stroke="#000" stroke-width=".25">
<path d="M192.1 55.7l-.7 1.1h.8M193.4 55.7l-.7 1.1h.8M194.2 56.7h.4M194.2 55.2a1.58 1.58 0 0 0 0 1.5M194.6 55.2a1.58 1.58 0 0 1 0 1.5M196.1 55.2l-.7 1.6M197.4 55.7l-.7 1.1h.7M198.4 55.2l-.4 1.3h.9M198.6 56.1v.7M199.5 55.2l.5 1.6 .6-1.6M89.2 117.5l1.2 .8M90.4 117.5l-1.2 .8"/>
<path d="M94.2 117.5l1.2 .8M94.3 118.7v.5l.4-.1M94.3 120l-.1-.1a.63 .63 0 0 1 1.1 0v.1M94.7 119.1l.2-.3 .3-.2a.37 .37 0 0 1 0 .7M95.4 117.5l-1.2 .8M145.3 127.2l1.1 .8M146.4 127.2l-1.1 .8M150.3 127.5l1.1 .8M150.4 128.7l-.1 .5 .5-.1M150.8 129.2l.2-.4 .2-.1a.37 .37 0 0 1 .1 .6M151.4 127.5l-1.1 .8M18.2 150.2l.5 .2"/>
<path d="M19 148.8a.45 .45 0 0 0-.6 0 .45 .45 0 0 0 0 .6l.7 .5-.1 .3-.3 .2M19.7 150.4l.5-1.7 .6 1.7M19.8 149.9h.8M21.4 148.7h.4a.37 .37 0 0 1 .4 .4 .37 .37 0 0 1-.4 .4 .48 .48 0 0 1 .5 .4 .48 .48 0 0 1-.5 .5h-.4zM21.4 149.5h.4M22.9 150.4l.5-1.7 .6 1.7M23 149.9h.8M25.5 149.2l-.3-.4-.7-.1v1.7l.7-.1 .2-.2 .1-.9M25.8 147.4h.4M25.8 147.4a1.22 1.22 0 0 1 .2-1.6l.2 .1a1.65 1.65 0 0 1 0 1.5M26.9 147.4v.1M27.5 146v-.2h.7l-.3 1.7"/>
<path d="M27.7 148.7l-.7 .1a1.28 1.28 0 0 0 0 1.5l.7 .1v-.9h-.3M28.3 150.4l.6-1.7 .5 1.7M28.5 149.9h.7M29.2 146.5l.4 .4M29.5 145.8h-.7v.8h.4M29.6 146.9a.42 .42 0 0 1-.4 .6h-.4M30 149.7h.4a.48 .48 0 0 0 .5-.5 .48 .48 0 0 0-.5-.5h-.4v1.7M30.5 149.7l.4 .7M31.9 148.7l.2 .1 .3 .4M31.9 148.7h-.4v1.7h.4M32.4 149.9l-.3 .4-.2 .1M32.4 149.2v.7"/>
<path d="M33 150.4l.5-1.7 .6 1.7M33.1 149.9h.8M35.6 148.7v1.7l-.9-1.7v1.7M64.4 145.9h.4a1.65 1.65 0 0 1 0 1.5M64.4 147.4h.4M64.4 145.9a1.58 1.58 0 0 0 0 1.5M65.6 147.4v.1M66.1 146v-.2h.8l-.4 1.7M67.1 149.5v1.7M67.5 150.2l.6 1M68.1 149.5l-1 1.1M68.7 150.1h.5l.2 .3v.8h-.6l-.2-.3 .2-.2h.6"/>
<path d="M69.9 150.1h.6M70.1 149.5v1.7M71.1 151.1l.5 .1M71.2 150.5l.6 .4-.2 .3M71.7 150.2l-.5-.1v.4M120.4 148.7a1.18 1.18 0 0 1 .2-1.6l.2 .1a1.65 1.65 0 0 1 0 1.5M120.4 148.8h.4M120.8 151.1h.5a.47 .47 0 0 0 .5-.5 .47 .47 0 0 0-.5-.5h-.5v1.7M121.5 148.8h.1M122.4 150.7l.6 .1 .1 1-.7-.1v-.3l.2-.2M122.5 147.2a.37 .37 0 0 1 .3 .5M122.5 147.1l-.4 .3"/>
<path d="M122.6 151.2h.5M122.8 147.7l-.7 1.1h.8M124.1 150.7l.2 .1 .1 1M124.1 150.7h-.5v1.1M124.1 148.5l-.1 .3h-.6M124.2 148.3v.2M124.7 147.2v1.6M125.1 147.8l.6 1M125.7 150.1v1.7h-.6l-.1-.3v-.7l.7-.1M126.2 147.2l.4 1.6 .4-1.1 .3 1.1 .4-1.6M126.3 150.7v.9l.3 .2M127 150.7v1.1h-.4"/>
<path d="M127.6 150.1v1.5l.2 .2"/>
</g>
<!-- layer: MISC -->
<path d="M77.7 147.6v-1.1l.4 .6 .4-.6v1.1M133.8 147.6v-1.1l.4 .6 .3-.6v1.1" fill="none" stroke="#000" stroke-width=".25"/>
<!-- layer: XREFCHILD -->
<g fill="none" stroke="#000" stroke-width=".25">
<path d="M94.3 78.4h.4a.4 .4 0 0 1 .3 .6 .4 .4 0 0 1-.6 .1zM94.9 77.7l-.3 .2-.3 .5M95.6 79.2v.1M96.1 78.1l.3-.4v1.6M96.2 68.5l.2-.1a1.05 1.05 0 0 1 0 1.6l-.2-.1a1.47 1.47 0 0 1 0-1.4zM97.3 77.7l-.3 .3M97.3 77.7a.35 .35 0 0 1 .3 .6M97.6 78.3l-.6 1h.7M97.6 69.1h-.3v.6a.4 .4 0 0 0 .5 .2 .4 .4 0 0 0 .3-.4 .4 .4 0 0 0-.5-.4M97.8 68.5l-.2 .1-.3 .5M98.5 69.9v.1M99 68.8l.4-.4v1.6"/>
<path d="M100.3 68.4l-.4 1.3h.9M100.5 69.3v.7M154.5 79.8l.2-.1a1.08 1.08 0 0 1 0 1.6l-.2-.1a1.47 1.47 0 0 1 0-1.4zM156.1 79.7l-.3 .1-.3 .6M158.7 79.8a1.47 1.47 0 0 1 0 1.4M158.7 79.8l-.2-.1a1.08 1.08 0 0 0 0 1.6l.2-.1M155.5 80.9a.35 .35 0 0 0 .4 .4 .35 .35 0 0 0 .3-.4M155.9 80.4l.2 .1 .1 .4M155.9 80.4h-.4v.5M156.8 81.2v.1M157.3 80l.3-.3v1.6"/>
</g>
<!-- layer: XREF -->
<g fill="none" stroke="#000" stroke-width=".25">
<path d="M5.1 10.6l.1-.1a1.18 1.18 0 0 1 0 1.7l-.2-.1a1.51 1.51 0 0 1 .1-1.5zM5.1 15.6l.1-.1a1.15 1.15 0 0 1 0 1.7l-.2-.1a1.51 1.51 0 0 1 .1-1.5zM6.1 10.9l.4-.3v1.6M6.1 15.9l.4-.3v1.6M7.1 12.1v.1M7.1 17.1v.1M8 10.6a.37 .37 0 0 1 .3 .5M8 15.5a.37 .37 0 0 1 .3 .6M8 10.5l-.4 .3M8 15.5l-.4 .3M8.3 11.1l-.7 1.1h.8M8.3 16.1l-.7 1.1h.8"/>
<path d="M8.9 10.6h.4a.37 .37 0 0 1 .4 .3 .37 .37 0 0 1-.4 .4M8.9 15.6l.4-.1a.37 .37 0 0 1 .4 .4 .37 .37 0 0 1-.4 .4M9.1 11.3h.2M9.1 16.3h.2M9.3 11.3l.4 .4M9.3 16.3l.4 .4M9.7 11.9l-.2 .3h-.6M9.7 16.9l-.2 .3h-.6M9.7 11.7v.2M9.7 16.7v.2M5 27.1h.4M5 27.1a1.18 1.18 0 0 1 .2-1.6l.2 .1a1.61 1.61 0 0 1 0 1.5"/>
<path d="M5.1 20.6l.1-.1a1.15 1.15 0 0 1 0 1.7l-.2-.1a1.51 1.51 0 0 1 .1-1.5zM6.1 20.9l.4-.4v1.7M6.1 25.9l.4-.4v1.7M7.1 22.1v.1M7.1 27.1v.1M8 20.5a.37 .37 0 0 1 .3 .6M8 25.5a.37 .37 0 0 1 .3 .6M8 20.5l-.4 .3M8 25.5l-.4 .3M8.3 21.1l-.7 1.1h.8M8.3 26.1l-.7 1.1h.8M8.9 20.5h.4"/>
<path d="M8.9 25.5h.4M9.1 21.3a.42 .42 0 0 1 .6 .4M9.1 26.3a.42 .42 0 0 1 .6 .4M9.3 20.5a.37 .37 0 0 1 .4 .4 .37 .37 0 0 1-.4 .4M9.3 25.5a.37 .37 0 0 1 .4 .4 .37 .37 0 0 1-.4 .4M9.7 21.8l-.2 .4h-.6M9.7 26.8l-.2 .4h-.6M9.7 21.7v.2M9.7 26.7v.2M289.7 25.9l.1 .5-.1 .5M289.7 25.9l-.1-.1a.65 .65 0 0 0 0 1.1h.1M290.7 26.5l-.3-.2a.31 .31 0 0 0-.2 .3 .31 .31 0 0 0 .2 .3l.3-.2"/>
<path d="M290.7 26.6v.1M291.1 26.9h.1M291.5 26.1l.2-.3v1.1M24.3 48.2h.9M27.3 48.2h-1l-1.1 .5M29.4 47.5a.68 .68 0 0 1 0 1.1l-.1-.5zM30.3 47.5l-.2 .9h.5M30.5 48.2v.5M31 48.6v.1M31.3 47.8l.2-.3 .3 .3M31.3 47.8l.2 .3M31.5 48.2h.3"/>
<path d="M31.8 48.1l-.4 .5M31.8 47.8v.3M180.5 86.8v.4M180.5 87.9v.4a1.58 1.58 0 0 0 1.5 0M180.5 87.9a1.58 1.58 0 0 1 1.5 0M181.2 84a.37 .37 0 0 0-.4-.4 .37 .37 0 0 0-.3 .4v.4M181.2 84v.2M181.2 86.8v.2M181.6 86.4l-.4 .4a.37 .37 0 0 0-.4-.4 .37 .37 0 0 0-.3 .4M181.6 83.6l-.4 .4M181.6 83.6a.42 .42 0 0 1 .5 .4v.4M181.6 86.4h.2"/>
<path d="M181.8 86.4l.3 .4M182 85.9h.1M182 87.9v.4M182.1 84.9h-1.6l.3 .4M182.1 86.8v.4M206 113.6v.4M206 113.6a1.22 1.22 0 0 1 1.6 .2l-.1 .2a1.58 1.58 0 0 1-1.5 0M206.7 112.5a.37 .37 0 0 0-.4-.4 .37 .37 0 0 0-.4 .4v.4M206.7 112.5v.2M207.2 112.1l.4 .4M207.2 112.1a.43 .43 0 0 0-.5 .4M207.6 112.5v.4"/>
<path d="M216.4 109.5v.3M216.4 109.5a1.21 1.21 0 0 1 1.6 .1l-.1 .2a1.58 1.58 0 0 1-1.5 0M217.1 103.6a.37 .37 0 0 0-.4-.4 .37 .37 0 0 0-.3 .3v.4M217.1 103.5a.48 .48 0 0 1 .5-.3 .48 .48 0 0 1 .4 .4M217.1 103.6v.2M217.9 107.8h.1M217.9 104.7a1.19 1.19 0 0 0-1.6 .2l.1 .1a1.58 1.58 0 0 0 1.5 .1M217.9 104.7v.4M218 102.6h.1M218 108.3h-1.7l.4 .4M218 106.8l-1.7-.3v.7h.2M218 105.8l.4 .1"/>
<path d="M218 103.6v.3M218.1 101.7h-1.7l.4 .4M229 109.3a.37 .37 0 0 0-.4-.4 .37 .37 0 0 0-.3 .4v.4M229 109.3a.46 .46 0 0 1 .5-.4 .46 .46 0 0 1 .4 .4M229 109.3v.2M229.9 112.9a1.18 1.18 0 0 0-1.6 .1l.1 .2a1.58 1.58 0 0 0 1.5 0M229.9 107.1a1.18 1.18 0 0 0-1.6 .2l.1 .2a1.58 1.58 0 0 0 1.5 0M229.9 112.8v.4M229.9 107.1v.4M229.9 111.2h.1M229.9 105.1h.1M230 111.7h-1.7l.3 .4"/>
<path d="M230 110.2h-1.7l.3 .4M230 104.2h-1.7l.3 .3M230 109.3v.4M230 108.3l.3 .1M87.8 128.5a.37 .37 0 0 1 .4-.4 .37 .37 0 0 1 .4 .4 .48 .48 0 0 1 .4-.4 .48 .48 0 0 1 .5 .4M87.8 128.5v.4M87.9 131.5v.4M87.9 131.5a1.22 1.22 0 0 1 1.6 .2l-.1 .2a1.58 1.58 0 0 1-1.5 0M88.6 128.5v.2M89.4 129.4h.1M89.5 130.4l-1.7-.4v.8h.2M89.5 128.5v.4"/>
<path d="M92.9 131.8l-.1-.2a1.18 1.18 0 0 1 1.7 0l-.1 .2M92.9 131.8a1.58 1.58 0 0 0 1.5 0M94.4 129.4h.1M94.5 130.3l-1.7-.4v.8h.2M94.5 128.4l-1.7-.3v.7h.2M106.7 129.7a1.22 1.22 0 0 1 1.6 .2 1.15 1.15 0 0 1-1.7 0zM107.6 128.3h.7M107.9 128v.9l-1.3-.3M108.2 127.5h.1M108.3 126.5l-1.7-.4v.8h.2M145 137.8a.37 .37 0 0 0-.4 .3 .37 .37 0 0 0 .4 .4M145 137.8h.2"/>
<path d="M145 138.5h.2M145.2 137.8a.37 .37 0 0 1 .4 .3 .37 .37 0 0 1-.4 .4M145.5 139.1h.1M148.9 138.6l.3 .4M150.6 139.5h-1.7l.4 .4M150.6 138.2v.8l-1.1-.7a.37 .37 0 0 0-.6 .3M143.9 141.2h.1a1.22 1.22 0 0 1 1.6 .1 1.18 1.18 0 0 1-1.7 0zM145.6 140l-1.7-.3v.7h.2M149 142.5v.4M149 142.9a1.58 1.58 0 0 0 1.5 0M149 142.5a1.58 1.58 0 0 1 1.5 0M150.5 140.5h.1"/>
<path d="M150.5 142.5v.4M150.6 141.4l-1.7-.4v.8h.2M231.4 185.9v.4h.6v-.4l.2-.1 .3 .3M231.5 188.7v.2M231.5 188.9l.5 .2 .5-.2M231.5 188.7l.8-.1 .2 .1v.2M231.9 187.9v-.1h-.4l-.1 .4M232 187.9l.2-.2 .3 .2M232 188v.1M232.5 187.3h.1M232.6 186.7h-1.2l.3 .2M232.6 186.1v.2"/>
<path d="M232.6 188v.2M246.3 186l.5 .3M246.4 188.7v.2M246.4 188.9l.5 .2 .5-.2M246.4 188.7l.8-.1 .2 .1v.2M246.8 187.9v-.1h-.4l-.1 .4M246.8 186.1a.29 .29 0 0 1 .4-.2 .29 .29 0 0 1 .2 .4h-.5M246.9 187.9l.2-.2 .3 .2M246.9 186.1v.2M246.9 188v.1M247.4 187.3h.1M247.5 186.7h-1.2l.3 .3"/>
<path d="M247.5 188v.2"/>
<circle cx="290.4" cy="26.1" r=".24"/>
<circle cx="228.6" cy="106" r=".37"/>
<circle cx="229.5" cy="106.1" r=".43"/>
<circle cx="144.3" cy="138.1" r=".37"/>
</g>
<!-- layer: WIREREF_DEST -->
<path d="M14.1 24.1v1.7l-.9-1.7v1.7" fill="none" stroke="#000" stroke-width=".25"/>
<!-- layer: TERMS -->
<path d="M202.9 73.1l.9 .3-.9 .3M203.4 74.1h.4M203.6 74v.5l-.7-.2M203.8 74.8v.4l-.7-.4-.2 .2M35 139v1.3a.48 .48 0 0 0 .5 .4 .48 .48 0 0 0 .5-.4v-1.3M71.1 139v1.3a.48 .48 0 0 0 .5 .4 .48 .48 0 0 0 .5-.4v-1.3M76 139l.5 1.7 .6-1.7M127.2 139v1.3a.48 .48 0 0 0 .5 .4 .48 .48 0 0 0 .5-.4v-1.3M132 139l.6 1.7 .5-1.7" fill="none" stroke="#000" stroke-width=".25"/>
<!-- layer: DESCCHILD -->
<path d="M27 98.2a.45 .45 0 0 0-.7-.1 .45 .45 0 0 0 0 .7M27.6 99.8l.6-1.7 .6 1.7M29.8 98.1h-.5v1.7M30.8 99.8l.6-1.7 .5 1.7M32.9 98.1h-.4v1.7" fill="none" stroke="#000" stroke-width=".25"/>
<!-- layer: LINK -->
<g fill="none" stroke="#000" stroke-width=".25">
<path d="M36.8 40.1h1.8M39.3 40.1h1.8M41.9 40.1h1.7M44.4 40.1h1.7M73.8 40.1h1.5M76.1 40.1h1.5M78.8 40.1h1.5M81.1 40.1h1.5M129.9 40.1h1.5M132.2 40.1h1.5M134.9 40.1h1.5M137.1 40.1h1.5"/>
<path d="M36.8 96.5h1.6M39.1 96.5h1.5M41.9 96.5h1.5M44.1 96.5h1.5"/>
</g>
<!-- layer: WIREREF -->
<path d="M286 24.7v1.1l-.6-1.1v1.1M215.5 98.1l.2 .3M215.6 95.8l1.1 .3-1.1 .4M216.2 97.1h.5M216.4 96.9v.6l-.8-.2M216.7 97.9v.5l-.9-.5-.3 .2M227.4 98.8a.67 .67 0 0 1 1.1 .1 .67 .67 0 0 1-1.1-.1zM227.4 97.5l1.2 .3-1.2 .4M228.6 99.5v.5l-1.1-.5-.1 .2 .2 .3M228.6 100.3v.5l-1.1-.4-.1 .2 .2 .2" fill="none" stroke="#000" stroke-width=".25"/>
<!-- layer: SYMS -->
<g fill="#000">
<path d="M170.7 68.2l.3-.2v1h-.1v-.8l-.2 .1zM175.6 68.2l.3-.2v1h-.1v-.8l-.2 .2zM176.4 68h.5v.1h-.4l-.1 .3 .5 .1v.2l-.2 .3h-.3l-.1-.2 .1-.1 .2 .2 .2-.2-.1-.3-.4 .1zM180.5 68.3l.4-.3v1h-.1v-.7l-.2 .1z"/>
<path d="M171.5 68h.3l.2 .2-.3-.1-.2 .2v.2l.2-.2 .3 .2v.3l-.2 .2-.4-.3zM171.5 68.7a.22 .22 0 0 0 .4 0 .22 .22 0 0 0-.4 0z"/>
<path d="M181.3 68.1l.4-.1 .1 .2-.1 .3 .2 .3-.2 .2-.5-.1 .2-.4zM181.4 68.3a.16 .16 0 0 0 .3 0 .16 .16 0 0 0-.3 0zM181.4 68.8a.2 .2 0 0 0 .4 0 .2 .2 0 0 0-.4 0z"/>
</g>
<!-- layer: TAGS -->
<path d="M160.4 60.4l-.4 .3-.1 1.1 .3 .4 .5 .1M160.4 60.5h.3M161.3 62.2v.1M162 61.5h.4M162.4 60.5a.5 .5 0 0 1 .5 .5 .5 .5 0 0 1-.5 .5M162.4 60.5h-.4v1.8M163.5 60.5v1.8M163.5 61.3h1M164.5 60.5v1.8M230.1 174.3h.8M230.5 173.9v.7" fill="none" stroke="#000" stroke-width=".25"/>
<g fill="#000" stroke="#000" stroke-width=".21">
<path d="M205.9 88.5l1.8 .4v-.4zM205.9 88.5l1.8 .4h-1.8z"/>
<path d="M205.9 91.7l2.1 .5v-.5zM205.9 91.7l2.1 .5h-2.1z"/>
<path d="M207.7 88.5l.6 .4v-.4zM207.7 88.5l.6 .4h-.6z"/>
<path d="M208.3 88.5l2 .4v-.4zM208.3 88.5l2 .4h-2z"/>
<path d="M208 91.7l2.6 .5v-.5zM208 91.7l2.6 .5h-2.6z"/>
<path d="M210.3 88.5l.7 .4v-.4zM210.3 88.5l.7 .4h-.7z"/>
<path d="M211 88.5l1.8 .4v-.4zM211 88.5l1.8 .4h-1.8z"/>
<path d="M210.6 91.7l2.2 .5v-.5zM210.6 91.7l2.2 .5h-2.2z"/>
</g>
<!-- layer: 0 -->
<path d="M208 93.7h.1M210.6 93.7h.1M213.2 93.7h.1" fill="none" stroke="#000" stroke-width=".21"/>
<path d="M205.9 91.7h6.9v.5h-6.9z" fill="none" stroke="#f26722" stroke-width=".25"/>
<path d="M205.9 88.5h6.9v.4h-6.9z" fill="none" stroke="#f8991e" stroke-width=".25"/>
<!-- layer: Visible (ISO) -->
<g fill="none" stroke="#000" stroke-width=".51">
<path d="M234.4 48.3h8.1v13.7h-8.1zM234.4 48.9v1.9M234.4 59.5v2M234.4 51l.1 8.3M234.4 59.4v.1M234.4 50.9v.1M234.4 50.8v.1M234.4 51h8.1M234.4 48.9h8.1M234.4 59.3h8.1M234.4 59.5h8.1M234.5 59.3l-.1 .1"/>
<path d="M234.5 59.3h8M236.6 54.7l-.1 .4 .1 .6-.1-.6zM236.7 54.6l-.1 .5 .1 .6M236.7 54.7l-.1 .4 .1 .6M236.8 54.7l.1 .5-.1 .5M236.8 54.6l.1 .6v.5M236.8 50.3l.1-.9h1.7v.9h-1.7M236.8 49.5h.1M236.8 49.4v.1M236.9 49.4l-.1 .1M236.9 54.7l.1 .4-.1 .6 .1-.6zM237 50.3v-.9h1.4v.9"/>
<path d="M238.6 50.3h1.8M238.6 49.4h.1v.9M238.7 49.4h1.7v.9M238.8 50.3v-.9h1.5v.9M240.1 54.7l-.2 .4 .1 .6-.1-.6zM240.2 54.6l-.2 .5 .1 .6M240.2 54.7l-.2 .4 .1 .6M240.3 55.7l.1-.5-.2-.6 .2 .6-.1 .5M240.3 54.7l.2 .4-.1 .6 .1-.6-.2-.4M240.4 49.4l.1 .1M240.4 49.5l.1 .7zM240.5 50.2l-.1 .1"/>
<path d="M242.5 50.9v8.4M242.5 59.3v.2M242.5 59.5h.1M242.5 48.9v1.9M242.5 48.3h-8.1v.6M242.5 50.8v.1M242.5 59.5v2M242.5 50.8l-8.1 .1M242.5 48.3v13.7v-.2M242.5 48.3h-8.1v13.7v-.2M242.5 48.3v.6M234.4 61.5v.5"/>
<path d="M234.4 61.5h8.1M236.3 60.7h.1M236.3 60.6h.1M236.4 60.4v.3M236.4 60.7v.1M236.4 60.7h.8l-.3 .2M236.4 60.8h.1M236.4 60.3h.1M236.4 60.5l.1 .2M236.5 60.8l.1 .2M236.5 60.3l-.1 .2h.8M236.5 60.3l-.1 .1"/>
<path d="M236.5 60.8l.1 .1M236.5 60.7l.1 .1M236.5 60.2v.1M236.5 60.3v.1M236.6 60.9v.1M236.6 60.2h.1M236.7 60.9h.1M236.7 60.3h.1M236.7 60.3h-.1M236.7 60.1l-.1 .1h.1M236.8 60.1l.1 .1h-.1M236.8 60.3h.1"/>
<path d="M236.9 60.9v.1M237 60.8h-.1M237 60.4l.1 .1M237 60.2l-.5 .1M237.1 60.6l-.1 .1M237.1 60.8l-.4 .2M237.1 60.3h.1M237.1 60.8h.1M237.1 60.4l-.1-.1 .2 .2M237.1 60.5l.1 .1M237.2 60.5v.2M237.2 60.7l-.1 .1"/>
<path d="M237.2 60.4v.1M237.2 60.6h.1M237.6 62v.6h1.7v-.6M237.9 62l.1 .4h1v-.4M238.1 60.4v.3M238.1 60.7l.1 .1M238.1 60.7h.8l-.1 .1M238.1 60.6h.1M238.1 60.7h.1M238.2 60.8h.1M238.1 60.3h.1M238.2 60.5v.2"/>
<path d="M238.2 60.8l.2 .2M238.2 60.3l-.1 .2h.8M238.2 60.3l-.1 .1M238.2 60.8l.1 .1M238.2 60.7l.1 .1M238.2 60.2v.1M238.3 60.3l-.1 .1M238.3 60.9l.1 .1M238.3 60.2h.1M238.4 60.9h.1M238.4 60.3h.1M238.4 60.3h-.1"/>
<path d="M238.4 60.1l-.1 .1M238.5 60.1l.2 .1M238.5 60.3h.2M238.6 60.9h.1M238.6 60.2h.1M238.7 60.8h-.1M238.7 60.4l.1 .1M238.7 60.2l-.5 .1M238.8 60.6v.1M238.8 60.8l-.4 .2M238.8 60.8l-.1 .1M238.8 60.3h.1"/>
<path d="M238.8 60.8h.1M238.8 60.4l.1 .1M238.9 60.4v.1M238.9 60.5v.2M238.9 60.7h.1M238.9 60.6h.1M239.8 60.6h.1M239.8 60.4v.3M239.8 60.7l.1 .1M239.8 60.7h.8l-.2 .2M239.8 60.7h.1M239.9 60.8h.1"/>
<path d="M239.9 60.3h.1M239.9 60.5v.2M239.9 60.8l.2 .2M239.9 60.3l-.1 .2h.8M239.9 60.3l-.1 .1M239.9 60.8l.1 .1M240 60.7v.1M240 60.2l-.1 .1M240 60.3l-.1 .1M240 60.2l.2-.1-.2 .1M240 60.9l.1 .1M240.1 60.2h.1"/>
<path d="M240.1 60.9h.1M240.1 60.3h.1M240.2 60.1l.2 .1zM240.3 60.3h.1M240.4 60.9h.1M240.4 60.8h-.1M240.4 60.4l.1 .1M240.5 60.2l-.6 .1M240.5 60.6v.1M240.5 60.8l-.4 .2M240.5 60.3h.1M240.5 60.8h.1"/>
<path d="M240.6 60.4l-.1-.1 .1 .2M240.6 60.5v.2M240.6 60.4v.2M240.6 60.7l-.1 .1M240.6 60.6h.1M242.5 61.5v.5h-8.1"/>
<circle cx="235.4" cy="52" r=".29"/>
<circle cx="236.8" cy="55.2" r=".53"/>
<circle cx="238.5" cy="55.2" r="3.6"/>
<circle cx="238.5" cy="55.2" r="3.8"/>
<circle cx="240.2" cy="55.2" r=".53"/>
<circle cx="236.8" cy="60.6" r=".32"/>
<circle cx="236.8" cy="60.6" r=".54"/>
<circle cx="238.5" cy="60.6" r=".55"/>
<circle cx="238.5" cy="60.6" r=".31"/>
<circle cx="240.2" cy="60.6" r=".32"/>
<circle cx="240.2" cy="60.6" r=".54"/>
</g>
<g fill="#000">
<circle cx="236.8" cy="49.5" r=".25"/>
<circle cx="236.8" cy="50.2" r=".25"/>
<circle cx="242.5" cy="52" r=".25"/>
<circle cx="236.3" cy="60.6" r=".25"/>
<circle cx="236.4" cy="60.3" r=".25"/>
<circle cx="236.6" cy="60.2" r=".25"/>
<circle cx="236.9" cy="60.2" r=".25"/>
<circle cx="237.2" cy="60.6" r=".25"/>
<circle cx="238.1" cy="60.6" r=".25"/>
<circle cx="238.3" cy="60.2" r=".25"/>
<circle cx="238.9" cy="60.6" r=".25"/>
<circle cx="239.8" cy="60.6" r=".25"/>
<circle cx="239.9" cy="60.3" r=".25"/>
<circle cx="240.1" cy="60.2" r=".25"/>
<circle cx="240.3" cy="60.2" r=".25"/>
<circle cx="240.6" cy="60.6" r=".25"/>
</g>
<path d="M238.7 104.3v1.8h1.2M240.5 104.3h.6M240.5 106.1h.6M240.8 104.3v1.8M242.8 104.3h-.8l-.3 .3v1.2l.3 .3h.8v-.9h-.3M243.4 104.3v1.8M243.4 105.2h1.2M244.6 104.3v1.8M245.2 104.3h1.1M245.8 104.3v1.8" fill="none" stroke="#fff" stroke-width=".25"/>
<g font-size="6.6">
<text x="64.9" y="47.6">10A</text>
<text x="121" y="47.6">10A</text>
<text x="220.8" y="47.6">10A</text>
<text x="237.8" y="80.1">K0</text>
<text x="124.2" y="136.9">20</text>
<text x="234.9" y="150.6">0V</text>
</g>
<g font-size="5.7">
<text x="276.6" y="202.1">02</text>
<text x="288.9" y="201.8">03</text>
</g>
<g font-size="5.3">
<text x="207.8" y="110.1" transform="rotate(-90 207.8 110.1)">0V</text>
<text x="217.3" y="121">0V</text>
<text x="276.2" y="206.7">A4</text>
</g>
<g font-size="4.9">
<text x="12.3" y="12">L1</text>
<text x="12.3" y="16.9">L2</text>
<text x="143.6" y="16.9">L2</text>
<text x="143.6" y="21.9">L3</text>
<text x="255.4" y="36">FT1</text>
<text x="68.1" y="40.9">F1</text>
<text x="123.5" y="40.9">F2</text>
<text x="160.2" y="39.5">FT2</text>
<text x="169.7" y="39.5">FT3</text>
<text x="177.1" y="39.5">FT4</text>
<text x="196.1" y="40.9">F3</text>
<text x="223.3" y="40.9">F4</text>
<text x="256.1" y="40.6">2A</text>
<text x="162.3" y="43.4">2A</text>
<text x="169.7" y="43.4">2A</text>
<text x="177.1" y="43.4">2A</text>
<text x="195.8" y="46.9">6A</text>
<text x="191.9" y="54.7">POWER</text>
<text x="207.4" y="60.7" transform="rotate(-90 207.4 60.7)">PE</text>
<text x="252.9" y="63.1">THER</text>
<text x="87.5" y="70.9">K5</text>
<text x="169.3" y="78">+24V</text>
<text x="87.8" y="80.1">K4</text>
<text x="146.8" y="80.8">K3</text>
<text x="195.8" y="80.4">FT6</text>
<text x="197.2" y="85.4">2A</text>
<text x="255.4" y="96">FAN1</text>
<text x="270.2" y="96">FAN2</text>
<text x="29.6" y="97.4">KM5</text>
<text x="24" y="103.7">GARDAN</text>
<text x="85" y="112.2">GND</text>
<text x="141.1" y="112.2">GND</text>
<text x="89.3" y="125.9" transform="rotate(-90 89.3 125.9)">COM</text>
<text x="33.2" y="136.2">14</text>
<text x="43.4" y="136.2">16</text>
<text x="69.5" y="136.2">17</text>
<text x="74.4" y="136.2">18</text>
<text x="79.4" y="136.2">19</text>
<text x="130.5" y="136.2">21</text>
<text x="135.1" y="136.2">22</text>
<text x="145.3" y="135.5" transform="rotate(-90 145.3 135.5)">COM</text>
<text x="150.3" y="135.8" transform="rotate(-90 150.3 135.8)">V+</text>
<text x="32.1" y="146.8">M3</text>
<text x="68.1" y="146.8">M4</text>
<text x="124.5" y="146.8">M5</text>
</g>
<g font-size="4.4">
<text x="115.4" y="3.9">10</text>
<text x="240.6" y="3.9">20</text>
<text x="143.9" y="12">L1</text>
<text x="12.3" y="21.9">L3</text>
<text x="29.6" y="42">Q3</text>
<text x="210.3" y="76.9" transform="rotate(-90 210.3 76.9)">0V</text>
<text x="98.4" y="97.4">EC</text>
<text x="98.4" y="104.8">EA</text>
<text x="154.5" y="104.8">EA</text>
<text x="94.2" y="125.9" transform="rotate(-90 94.2 125.9)">V+</text>
<text x="107.9" y="123.8" transform="rotate(-90 107.9 123.8)">24V</text>
<text x="42" y="136.2" transform="rotate(-90 42 136.2)">15</text>
<text x="38.8" y="141.8">V</text>
<text x="43.7" y="141.8">W</text>
<text x="79.7" y="141.8">W</text>
<text x="135.8" y="141.8">W</text>
<text x="226.1" y="149.6">+24V</text>
<text x="115.4" y="209.9">10</text>
<text x="240.6" y="209.9">20</text>
</g>
<text font-size="4.3" x="272.3" y="196.5">Parsa Electronic</text>
<g font-size="4">
<text x="198.6" y="60.7">L</text>
<text x="208.5" y="60.7">N</text>
<text x="154.5" y="97.4">EC</text>
<text x="40.6" y="148.9">M</text>
<text x="76.6" y="151.3">3~</text>
<text x="132.6" y="151.3">3~</text>
</g>
<g font-size="3.5">
<text x="66.3" y="3.5">6</text>
<text x="103.4" y="3.5">9</text>
<text x="128.4" y="3.5">11</text>
<text x="141.1" y="3.5">12</text>
<text x="153.8" y="3.5">13</text>
<text x="166.2" y="3.5">14</text>
<text x="181.3" y="3.5" transform="rotate(-90 181.3 3.5)">15</text>
<text x="190.9" y="3.5">16</text>
<text x="206.4" y="3.5" transform="rotate(-90 206.4 3.5)">17</text>
<text x="215.9" y="3.5">18</text>
<text x="228.2" y="3.5">19</text>
<text x="256.5" y="3.5" transform="rotate(-90 256.5 3.5)">21</text>
<text x="268.8" y="3.5" transform="rotate(-90 268.8 3.5)">22</text>
<text x="278.3" y="3.5">23</text>
<text x="290.7" y="3.5">24</text>
<text x=".7" y="25.4">B</text>
<text x=".7" y="87.8">G</text>
<text x=".7" y="100.2">H</text>
<text x=".7" y="125.2">K</text>
<text x=".7" y="150.3">M</text>
<text x="293.9" y="150.3">M</text>
<text x=".7" y="162.6">N</text>
<text x=".7" y="187.7">Q</text>
<text x="293.9" y="187.7">Q</text>
<text x=".7" y="200">R</text>
<text x="66.3" y="209.5">6</text>
<text x="103.4" y="209.5">9</text>
<text x="128.4" y="209.5">11</text>
<text x="141.1" y="209.5">12</text>
<text x="153.8" y="209.5">13</text>
<text x="166.2" y="209.5">14</text>
<text x="181.3" y="209.5" transform="rotate(-90 181.3 209.5)">15</text>
<text x="190.9" y="209.5">16</text>
<text x="206.4" y="209.5" transform="rotate(-90 206.4 209.5)">17</text>
<text x="215.9" y="209.5">18</text>
<text x="228.2" y="209.5">19</text>
<text x="256.5" y="209.5" transform="rotate(-90 256.5 209.5)">21</text>
<text x="268.8" y="209.5" transform="rotate(-90 268.8 209.5)">22</text>
<text x="278.3" y="209.5">23</text>
<text x="290.7" y="209.5">24</text>
</g>
<g font-size="2.8">
<text x="72.1" y="95.5">INVERTER</text>
<text x="128.2" y="95.6">INVERTER</text>
<text x="73.9" y="101.7">Kats</text>
<text x="77.1" y="98.6">1</text>
<text x="130.8" y="101.8">Pandul</text>
<text x="133.9" y="98.7">2</text>
</g>
<text font-size="2.6" x="244.1" y="175.3">-</text>
<g font-size="1.7">
<text x="92.6" y="91.1">X1</text>
<text x="98.8" y="91.1">X2</text>
<text x="148.7" y="91.2">X1</text>
<text x="154.8" y="91.2">X2</text>
</g>
<g font-size="1.4">
<text x="86.3" y="91">COM</text>
<text x="142.4" y="91.1">COM</text>
</g>
</svg>
